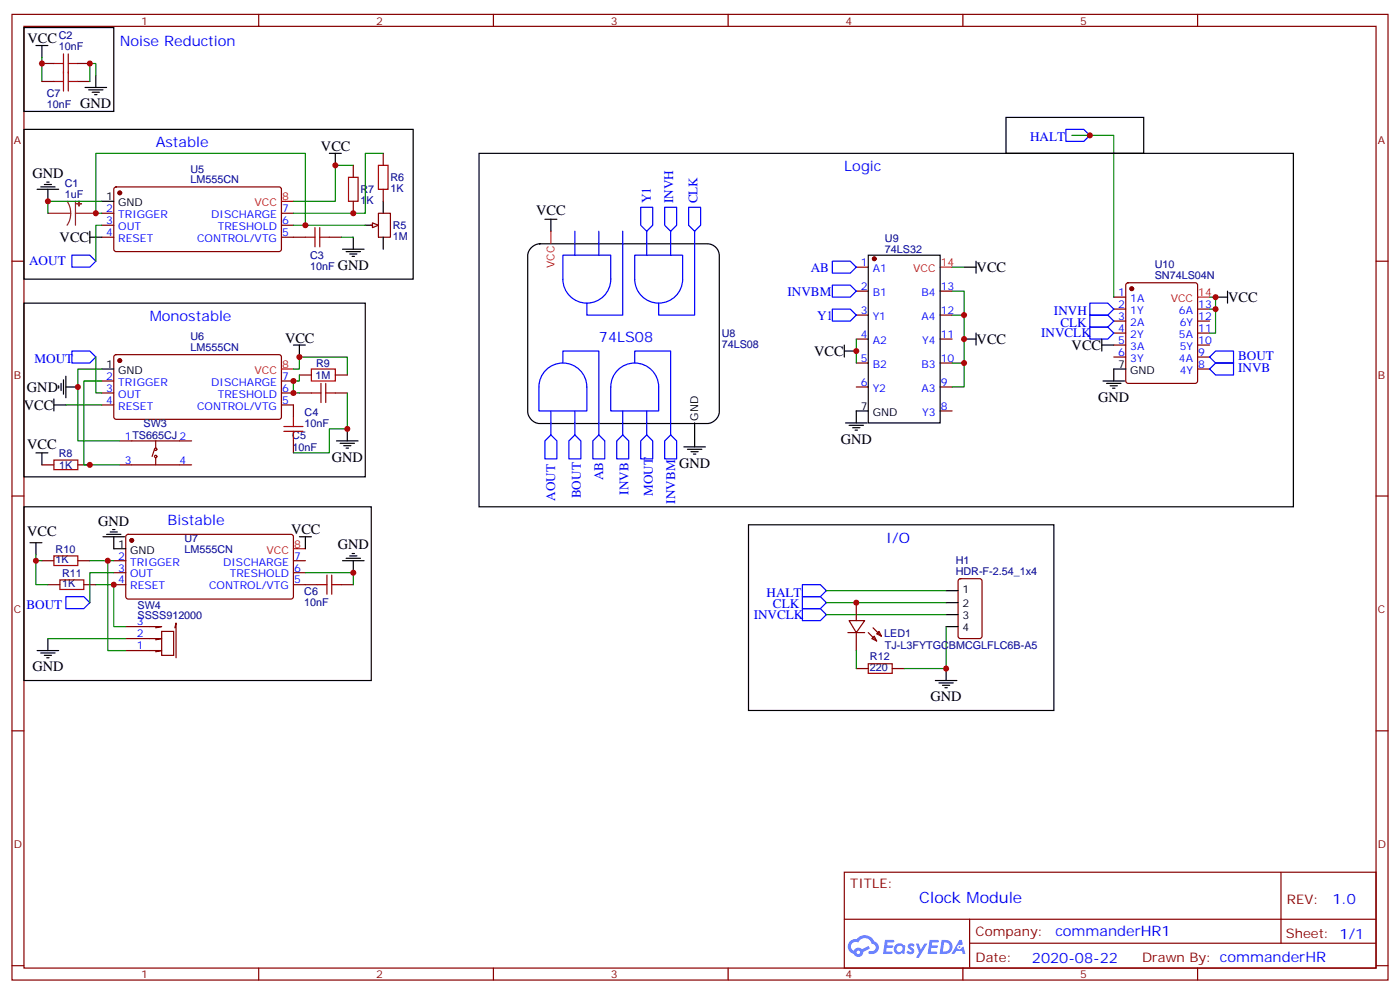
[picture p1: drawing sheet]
<svg xmlns="http://www.w3.org/2000/svg" width="412mm" height="292mm" viewBox="0 0 412 292" stroke-linecap="round" stroke-linejoin="round" font-family="sans-serif">
<g fill="none" stroke="#870000" stroke-width=".35">
<path d="M3.5 4.2h405.4v284.4h-405.4zM7.1 7.8h398.2v277.2h-398.2zM76.2 4.2v3.6M145.3 4.2v3.6M214.5 4.2v3.6M283.6 4.2v3.6M352.8 4.2v3.6M3.5 76.9h3.6M405.3 76.9h3.6M3.5 146h3.6M405.3 146h3.6M3.5 215.2h3.6"/>
<path d="M405.3 215.2h3.6M248.7 256.8h156.6v28.2h-156.6zM377.3 256.8v20.9M248.7 270.7h156.5M285.6 277.7h119.6M285.6 270.7v14.1M3.5 284.3h3.6M76.2 285v3.6M145.3 285v3.6M214.5 285v3.6M283.6 285v3.6M352.8 285v3.6"/>
<path d="M405.3 284.3h3.6"/>
</g>
<g fill="#5487ff">
<path d="M267.7 278a1.22 1.22 0 0 1 1.7 .3l-.4 .5a.47 .47 0 0 0-.3-.4 .47 .47 0 0 0-.5 .2l.1 .3a1.14 1.14 0 0 1 .8 1.7 1.14 1.14 0 0 1-1.9 0l-.2-.2 .5-.5 .7 .4a.29 .29 0 0 0 .3-.3 .29 .29 0 0 0-.2-.3 1.04 1.04 0 0 1-.6-1.7z"/>
<path d="M260.7 276.8h2.4l.3 .1-.2 .5-1.8 .1-.1 .9h1.5l.3 .3-.3 .4h-1.6l-.2 1.1h1.7l.2 .3-.2 .4h-2.6z"/>
<path d="M273.8 276.8h2.4l.3 .1-.1 .5-1.8 .1-.2 .9h1.6l.3 .3-.4 .4h-1.6l-.1 1.1h1.7l.2 .3-.2 .4h-2.6z"/>
<path d="M282.6 276.8h.7l.3 1.2-.6 .3a.69 .69 0 0 0-1 .3 .69 .69 0 0 0 .4 1 .69 .69 0 0 0 .9-.7l.5-.2 .6 2.2h-.8l-.2-.9h-1.8l-.5 .9h-.8z"/>
<path d="M269.8 277.8h.8l.6 1.9 1.1-1.9h.9l-2.6 4.2h-.8l.9-1.5z"/>
<path d="M277.4 276.8l-.6 4.1h1.3a2.11 2.11 0 0 0 2.5-2.1 2.11 2.11 0 0 0-2.5-2zM278.1 277.5a1.39 1.39 0 0 1 1.7 1.4 1.39 1.39 0 0 1-1.8 1.3h-.3z"/>
<path d="M263.7 278.4a1.54 1.54 0 0 0-.1 2.1 1.54 1.54 0 0 0 2.2 .2l.6 .2 .3-2.3-.2-.2-.4-.1a1.49 1.49 0 0 0-2.4 .1zM264 279.4a.94 .94 0 0 1 1.8 0 .94 .94 0 0 1-1.8 0z"/>
<path d="M250.4 277.1a2.18 2.18 0 0 0 1.1 3.7 1.44 1.44 0 0 0 1.6 1 1.44 1.44 0 0 0 1.2-1.5l2-1-.5-.8-1.9 1a1.47 1.47 0 0 0-2.4 .5 1.39 1.39 0 0 1-.7-2 1.39 1.39 0 0 1 2-.5 2.12 2.12 0 0 1 2.2-1.3 2.12 2.12 0 0 1 1.9 1.7 1.14 1.14 0 0 1 1.1 1.4 1.14 1.14 0 0 1-1.7 .8 .43 .43 0 0 0-.5 .3 .43 .43 0 0 0 .4 .5 1.98 1.98 0 0 0 2.5-1.2 1.98 1.98 0 0 0-1.2-2.5 3.1 3.1 0 0 0-5.3-.7l-.9 .1zM252.3 280.4a.55 .55 0 0 1 1.1 0 .55 .55 0 0 1-1.1 0z"/>
<circle cx="282.6" cy="278.9" r=".26"/>
</g>
<g fill="#870000" stroke="#870000" stroke-width=".35">
<circle cx="35.3" cy="56.8" r=".53"/>
<circle cx="35.3" cy="106.2" r=".53"/>
<circle cx="38.8" cy="159.1" r=".53"/>
</g>
<g fill="none" stroke="#870000" stroke-width=".35">
<path d="M12.3 18.7h3.6M22.9 18.7h3.6M33.7 55.2l.5-.2 48.3 .1 .4 .6-.1 18-.6 .4-48.3-.1-.4-.6v-17.7zM30 62.8h3.5M30 66.3h3.5M30 69.8h3.5M82.9 62.8h3.5M82.9 66.3h3.5M82.9 69.8h7.1M97 69.8h3.5M109 66.3h1.8M111.5 62.8h3.5v7h-3.5z"/>
<path d="M30 112.2h3.5M30 115.7h3.5M30 119.2h3.5M33.7 104.6l.5-.2 48.3 .1 .4 .6-.1 17.9-.6 .5-48.3-.1-.4-.6v-17.7zM82.9 112.2h3.5M82.9 115.7h3.5M82.9 119.2h3.5M37.3 157.5l.4-.2 48.3 .1 .4 .6v18l-.7 .4-48.2-.1-.5-.6v-17.7zM33.5 165.1h3.5M33.5 168.6h3.5M33.5 172.2h3.5M86.4 165.1h3.6"/>
<path d="M86.4 168.6h3.6M86.4 172.2h3.6"/>
</g>
<g fill="none" stroke="#000" stroke-width=".35">
<path d="M7.1 8.1h26.4v24.7h-26.4zM10.6 13.4h3.5M12.3 13.4v3.5M25 25.8h6.4M26.1 26.5h4.2M27.2 27.2h2.1M27.9 27.9h.7M28.2 22.2v3.6M10.9 55.7h6.4M12 55h4.2M13.1 54.3h2.1M13.8 53.6h.7"/>
<path d="M14.1 55.7v3.6M30 59.3h3.5M97 45.2h3.5M98.8 45.2v3.5M112.9 59.3v3.5M100.9 73.4h6.3M102 74.1h4.2M103 74.8h2.1M103.7 75.5h.7M104.1 69.8v3.6M107.6 66.3h3.5M112.9 69.8v3.6"/>
<path d="M30 108.7h3.5M86.4 101.6h3.6M88.2 101.6v3.5M88.2 158h3.5M90 158v3.6M33.5 161.6h3.5"/>
</g>
<path d="M82.9 59.3h3.5M82.9 108.7h3.5M86.4 161.6h3.6" fill="none" stroke="#f00" stroke-width=".35"/>
<path d="M30 59.3h-15.9v3.5M104.1 48.7h-5.3v10.6h-12.4M30 62.8h-1.8v-17.6h61.8v21.1h-3.6M100.5 69.8h3.6" fill="none" stroke="#008700" stroke-width=".35"/>
<path d="M19.8 59.3l.8 1.6 .2 1.9M22.2 59.3v7M14.1 62.8h6.7M20.8 62.8l-.2 1.8-.8 1.7M22.2 62.8h6" fill="none" stroke="#8c2424" stroke-width=".35"/>
<g fill="#8c2424" stroke="#8c2424" stroke-width=".35">
<path d="M23.2 59.3l.1 1.4z"/>
<path d="M22.6 60h1.4z"/>
</g>
<path d="M15.9 18.7h2.8M18.7 15.9v5.6M20.1 18.7h2.8M20.1 15.9v5.6M90 69.8h2.8M92.8 67v5.7M94.2 67v5.7M94.2 69.8h2.8" fill="none" stroke="#a10000" stroke-width=".35"/>
<path d="M109.7 65.6l1.8 .7-1.8 .7z" fill="#f0f0f0" stroke="#870000" stroke-width=".35"/>
<g fill="none" stroke="#008700" stroke-width=".35">
<path d="M12.3 16.9v7.1M28.2 22.2v-3.5h-1.7v5.3M315.7 39.9h12.4v47.6M112.9 45.2h-5.3v17.6h-21.2M30 66.3h-1.8v10.6M90 66.3h17.6M280.5 78.7h3.5M252.2 99.8v7.1M280.5 85.7h3.5v21.2h-3.5M280.5 92.8h3.5M356.3 87.5h1.8v3.5h-1.8M358.1 91v7.1h-1.8"/>
<path d="M19.4 119.2h10.6M28.2 105.1v10.6h1.8M30 108.7h-7.1v21.1h12.4M30 112.2h-5.3v24.7h10.6M86.4 108.7h1.8v-3.6h14.1v5.3M88.2 110.4v1.8h-1.8v3.5h1.8M102.3 115.7v10.6h-5.3v7h-10.6M284 106.9v7h-3.5M10.6 163.3v1.8h1.7M10.6 165.1v7.1h3.5M26.5 165.1h7M28.2 172.2h5.3v12.3h3.5"/>
<path d="M31.7 165.1v26.5h5.3M33.5 168.6h-7v8.8M90 168.6h14.1v3.6M243.4 173.9h35.3M243.4 177.4h35.3M14.1 188h22.9M243.4 181h35.3M252.2 191.6v5.2M278.7 184.5v12.3h-12.4"/>
</g>
<g fill="none" stroke="#a10000" stroke-width=".35">
<path d="M15.9 24h2.8M18.7 21.2v5.6M20.1 21.2v5.6M20.1 24h2.8M102.7 52.2h2.8v7.1h-2.8zM111.5 48.7h2.8v7h-2.8zM91.7 108.7h7.1v3.5h-7.1zM91.7 115.7h2.8M94.5 112.9v5.6M96 115.7h2.8M96 112.9v5.6M15.9 135.5h7v2.8h-7z"/>
<path d="M83.6 125.6h5.7M83.6 127h5.7M86.4 122.8v2.8M86.4 127v2.8M15.9 163.7h7v2.8h-7zM17.6 170.7h7.1v2.9h-7.1zM93.5 172.2h2.8M96.3 169.3v5.7M97.7 172.2h2.8M97.7 169.3v5.7M255.8 195.4h7v2.9h-7z"/>
</g>
<g fill="none" stroke="#870000" stroke-width=".35">
<path d="M12.3 24h3.6M22.9 24h3.6M104.1 48.7v3.5M104.1 59.3v3.5M112.9 45.2v3.5M112.9 55.7v3.6M252.2 78.7h3.6M252.2 85.7h3.6M252.2 92.8h3.6M252.2 99.8h3.6M276.9 85.7h3.6M276.9 92.8h3.6"/>
<path d="M276.9 99.8h3.6M328.1 87.5h3.5M328.1 91h3.5M328.1 94.5h3.5M328.1 98.1h3.5M331.8 83.5l.5-.2h19.8l.5 .2 .2 .5v28.2l-.3 .5-.4 .2h-19.8l-.5-.2-.2-.5v-28.2zM352.8 91h3.5M352.8 94.5h3.5M352.8 98.1h3.5M86.4 119.2v3.6M88.2 115.7h3.5M88.2 110.4h3.5"/>
<path d="M98.8 115.7h3.5M98.8 110.4h3.5M252.2 106.9h3.6M252.2 113.9h3.6M276.9 106.9h3.6M276.9 113.9h3.6M328.1 101.6h3.5M328.1 105.1h3.5M352.8 101.6h3.5M352.8 105.1h3.5M352.8 108.7h3.5M12.3 136.9h3.6"/>
<path d="M22.9 136.9h3.6M35.3 129.8h21.1M35.3 136.9h21.1M45.5 132.3l-.7 2.1M45.9 134.8v2.1M45.9 129.8v2.1M86.4 129.8v3.5M276.9 121h3.6M12.3 165.1h3.6M14.1 172.2h3.5M22.9 165.1h3.6M24.7 172.2h3.5"/>
<path d="M90 172.2h3.5M100.5 172.2h3.6M252.2 177.4v5.3M282.5 170.6l.4-.2h5.7l.6 .4 .1 16.5-.5 .7h-5.9l-.6-.4-.1-16.5zM37 191.6h10.6l-1.7 .3M37 188h10.6l-1.7 .4M37 184.5h10.6l-1.7 .4M47.6 185.9h3.6v7.1h-3.6zM51.5 184.9l.4-1.5v10.3M249.8 186.3h4.9M250.1 182.7h4.6l-2.5 3.6zM252.2 186.3v5.3"/>
<path d="M252.2 196.8h3.6M255.8 186.3l2.4 2.4M256.8 188l.7-.7 .7 1.4zM257.2 184.9l2.4 2.4M258.2 186.6l.7-.7 .7 1.4zM262.8 196.8h3.5"/>
<circle cx="45.9" cy="132.3" r=".35"/>
<circle cx="45.9" cy="134.4" r=".35"/>
</g>
<g fill="none" stroke="#000" stroke-width=".35">
<path d="M7.1 38.1h114.6v44.1h-114.6zM296.3 34.6h40.6v10.6h-40.6zM141.1 45.2h239.9v104h-239.9zM26.5 69.8h3.5M26.5 68.1v3.5M156.6 72.8a3.6 3.6 0 0 1 2.4-1h49.4a3.5 3.5 0 0 1 3.5 3.5v45.9a3.8 3.8 0 0 1-3.5 3.5h-49.4a3.8 3.8 0 0 1-3.6-3.5v-45.9a3.5 3.5 0 0 1 1.2-2.5zM160.5 64.6h3.5M162.3 64.6v3.5M255.8 75.1h21.1v49.4h-21.1zM284 78.7h3.5M287.5 76.9v3.5M7.1 89.3h100.5v51.1h-100.5z"/>
<path d="M284 99.8h3.5M287.5 98.1v3.5M324.6 99.8v3.6M358.1 87.5h3.5M361.6 85.7v3.6M15.9 119.2h3.5M15.9 117.5v3.5M17.3 113.6v.7M18 112.9v2.1M18.7 111.8v4.3M19.4 113.9h3.5M19.4 110.8v6.3"/>
<path d="M248.7 103.4h3.5M248.7 101.6v3.5M324.6 101.6h3.5M324.9 112.2h6.4M326 112.9h4.2M327 113.6h2.1M327.7 114.3h.7M331.6 108.7h-3.5v3.5M10.6 133.3h3.5M12.3 133.3v3.6M99.1 129.8h6.4M100.2 130.5h4.2"/>
<path d="M101.2 131.2h2.2M102 131.9h.7M102.3 126.3v3.5M201.4 131.6h6.4M202.5 132.3h4.2M203.6 133h2.1M204.3 133.7h.7M204.6 124.5v7.1M249.1 124.5h6.3M250.1 125.2h4.3M251.2 125.9h2.1M251.9 126.6h.7"/>
<path d="M255.8 121h-3.6v3.5M7.1 149.2h102.3v51.2h-102.3zM8.8 159.8h3.5M10.6 159.8v3.5M30.3 158h6.4M31.4 157.3h4.2M32.5 156.6h2.1M33.2 155.9h.7M33.5 158v3.6M220.5 154.5h89.9v54.7h-89.9zM100.9 165.1h6.3M102 164.4h4.2"/>
<path d="M103 163.7h2.1M103.7 163h.7M104.1 165.1v3.5M278.7 173.9h3.5M278.7 177.4h3.5M10.9 191.6h6.4M12 192.3h4.2M13.1 193h2.1M13.8 193.7h.7M14.1 188v3.6M278.7 196.8v3.6M278.7 181h3.5"/>
<path d="M278.7 184.5h3.5M275.5 200.4h6.4M276.6 201.1h4.2M277.6 201.8h2.2M278.3 202.5h.7"/>
</g>
<g fill="none" stroke="#00f" stroke-width=".35">
<path d="M314 38.1h5.3l1.7 1.8-1.7 1.7h-5.3zM21.2 75.1h5.3l1.7 1.8-1.7 1.8h-5.3zM165.8 75.1h14.1v7.1a7.1 7.1 0 0 1-7 7.1 7.1 7.1 0 0 1-7.1-7.1zM169.3 68.1v7M176.4 68.1v7M183.4 68.1v24.7h-10.5v-3.5M187 75.1h14.1v7.1a7.1 7.1 0 0 1-7.1 7.1 7.1 7.1 0 0 1-7-7.1zM188.7 61h3.6v5.3l-1.8 1.8-1.8-1.8zM190.5 68.1v7M195.8 61h3.5v5.3l-1.7 1.8-1.8-1.8zM197.6 68.1v7M202.8 61h3.6v5.3l-1.8 1.8-1.8-1.8z"/>
<path d="M204.6 68.1v24.7h-10.6v-3.5M245.2 76.9h5.3l1.7 1.8-1.7 1.7h-5.3zM245.2 84h5.3l1.7 1.7-1.7 1.8h-5.3zM245.2 91h5.3l1.7 1.8-1.7 1.7h-5.3zM321 89.3h5.3l1.8 1.7-1.8 1.8h-5.3zM321 92.8h5.3l1.8 1.7-1.8 1.8h-5.3zM321 96.3h5.3l1.8 1.8-1.8 1.7h-5.3zM21.2 103.4h5.3l1.7 1.7-1.7 1.8h-5.3zM160.5 109.3a7.1 7.1 0 0 1 7.8-2 7.1 7.1 0 0 1 4.6 6.6v7.1h-14.2v-7.1a7 7 0 0 1 1.8-4.6zM165.8 106.9v-3.5h10.6v24.7M181.6 109.3a7.1 7.1 0 0 1 7.8-2 7.1 7.1 0 0 1 4.6 6.6v7.1h-14.1v-7.1a7 7 0 0 1 1.7-4.6zM187 106.9v-3.5h10.6v24.7"/>
<path d="M356.3 105.1l1.8-1.7h5.3v3.5h-5.3zM358.1 106.9h5.3v3.5h-5.3l-1.8-1.7zM162.3 128.1l1.7 1.7v5.3h-3.5v-5.3zM162.3 121v7.1M169.3 128.1l1.8 1.7v5.3h-3.5v-5.3zM169.3 121v7.1M176.4 128.1l1.8 1.7v5.3h-3.6v-5.3zM183.4 128.1l1.8 1.7v5.3h-3.5v-5.3zM183.4 121v7.1M190.5 128.1l1.8 1.7v5.3h-3.6v-5.3zM190.5 121v7.1M197.6 128.1l1.7 1.7v5.3h-3.5v-5.3z"/>
<path d="M19.4 175.7h5.3l1.8 1.7-1.8 1.8h-5.3zM236.4 179.2h5.3l1.7 1.8-1.7 1.7h-5.3zM236.4 172.2h5.3l1.7 1.7-1.7 1.8h-5.3zM236.4 175.7h5.3l1.7 1.7-1.7 1.8h-5.3z"/>
</g>
<path d="M162.3 68.1v3.5M276.9 78.7h3.6M352.8 87.5h3.5" fill="none" stroke="#f00" stroke-width=".35"/>
<g fill="#870000" stroke="#870000" stroke-width=".35">
<circle cx="257.5" cy="76.2" r=".53"/>
<circle cx="333.4" cy="85" r=".53"/>
</g>
<g fill="#c00">
<circle cx="28.2" cy="62.8" r=".88"/>
<circle cx="14.1" cy="59.3" r=".88"/>
<circle cx="90" cy="66.3" r=".88"/>
<circle cx="98.8" cy="48.7" r=".88"/>
<circle cx="104.1" cy="62.8" r=".88"/>
<circle cx="86.4" cy="115.7" r=".88"/>
<circle cx="86.4" cy="112.2" r=".88"/>
<circle cx="88.2" cy="105.1" r=".88"/>
<circle cx="102.3" cy="126.3" r=".88"/>
<circle cx="22.9" cy="113.9" r=".88"/>
<circle cx="26.5" cy="136.9" r=".88"/>
<circle cx="104.1" cy="168.6" r=".88"/>
<circle cx="31.8" cy="165.1" r=".88"/>
<circle cx="33.5" cy="172.2" r=".88"/>
<circle cx="10.6" cy="165.1" r=".88"/>
<circle cx="12.3" cy="18.7" r=".88"/>
<circle cx="26.5" cy="18.7" r=".88"/>
<circle cx="252.2" cy="177.4" r=".88"/>
<circle cx="278.7" cy="196.8" r=".88"/>
<circle cx="252.2" cy="103.4" r=".88"/>
<circle cx="284" cy="92.8" r=".88"/>
<circle cx="284" cy="99.8" r=".88"/>
<circle cx="284" cy="106.9" r=".88"/>
<circle cx="358.1" cy="87.5" r=".88"/>
<circle cx="358.1" cy="91" r=".88"/>
<circle cx="321" cy="39.9" r=".88"/>
</g>
<text font-size="4.6" fill="#00f" x="270.8" y="265.8">Clock Module</text>
<g font-size="4.2">
<text x="8.1" y="12.7">VCC</text>
<text x="23.6" y="31.9">GND</text>
<text x="94.5" y="44.4">VCC</text>
<text x="9.5" y="52.4">GND</text>
<text x="157.9" y="63.3">VCC</text>
<text x="17.6" y="71.3">VCC</text>
<text x="99.5" y="79.5">GND</text>
<text x="287.7" y="80">VCC</text>
<text x="361.8" y="88.9">VCC</text>
<text x="84" y="100.9">VCC</text>
<text x="287.7" y="101.3">VCC</text>
<text x="239.8" y="104.7">VCC</text>
<text x="315.7" y="103">VCC</text>
<text x="7.9" y="115.4">GND</text>
<text x="323.5" y="118.3">GND</text>
<text x="7" y="120.7">VCC</text>
<text x="247.6" y="130.6">GND</text>
<text x="8" y="132.2">VCC</text>
<text x="97.7" y="135.9">GND</text>
<text x="200" y="137.7">GND</text>
<text x="28.9" y="154.8">GND</text>
<text x="8" y="157.7">VCC</text>
<text x="85.7" y="157.3">VCC</text>
<text x="99.5" y="161.7">GND</text>
<text x="9.5" y="197.6">GND</text>
<text x="274.1" y="206.5">GND</text>
</g>
<g font-size="4.2" fill="#00f">
<text x="35.3" y="13.4">Noise Reduction</text>
<text x="45.9" y="43.4">Astable</text>
<text x="248.7" y="50.4">Logic</text>
<text x="44.1" y="94.5">Monostable</text>
<text x="176.4" y="100.7">74LS08</text>
<text x="49.4" y="154.5">Bistable</text>
<text x="261.1" y="159.8">I/O</text>
<text x="392.5" y="266.1">1.0</text>
<text x="310.9" y="275.6">commanderHR1</text>
<text x="304" y="283.4">2020-08-22</text>
</g>
<g font-size="3.9" fill="#00f">
<text x="303.4" y="41.6">HALT</text>
<text x="191.7" y="59.8" transform="rotate(-90 191.7 59.8)">Y1</text>
<text x="198.3" y="59.9" transform="rotate(-90 198.3 59.9)">INVH</text>
<text x="205.4" y="59.9" transform="rotate(-90 205.4 59.9)">CLK</text>
<text x="8.6" y="78.1">AOUT</text>
<text x="238.8" y="80">AB</text>
<text x="232" y="87">INVBM</text>
<text x="240.7" y="94.1">Y1</text>
<text x="310.5" y="92.8">INVH</text>
<text x="306.7" y="99.3">INVCLK</text>
<text x="312.3" y="96.2">CLK</text>
<text x="10.2" y="106.9">MOUT</text>
<text x="364.7" y="106">BOUT</text>
<text x="364.7" y="109.5">INVB</text>
<text x="177.7" y="141.5" transform="rotate(-90 177.7 141.5)">AB</text>
<text x="163.5" y="147.4" transform="rotate(-90 163.5 147.4)">AOUT</text>
<text x="171.1" y="146.7" transform="rotate(-90 171.1 146.7)">BOUT</text>
<text x="185.1" y="145.7" transform="rotate(-90 185.1 145.7)">INVB</text>
<text x="192.3" y="146.1" transform="rotate(-90 192.3 146.1)">MOUT</text>
<text x="198.9" y="148.3" transform="rotate(-90 198.9 148.3)">INVBM</text>
<text x="7.8" y="179.2">BOUT</text>
<text x="225.8" y="175.7">HALT</text>
<text x="227.7" y="179.1">CLK</text>
<text x="222" y="182.2">INVCLK</text>
</g>
<g font-size="3.9" fill="#800">
<text x="250.5" y="261.4">TITLE:</text>
<text x="379.1" y="266.1">REV:</text>
<text x="287.4" y="275.6">Company:</text>
<text x="378.7" y="276.2">Sheet: 1/1</text>
<text x="287.4" y="283.3">Date:</text>
<text x="336.4" y="283.4">Drawn By: commanderHR</text>
</g>
<g font-size="3.2" fill="#000080">
<text x="17.3" y="11.6">C2</text>
<text x="17.3" y="14.8">10nF</text>
<text x="13.8" y="28.7">C7</text>
<text x="13.8" y="31.8">10nF</text>
<text x="56.1" y="54">LM555CN</text>
<text x="56.1" y="50.8">U5</text>
<text x="115" y="53.4">R6</text>
<text x="19.1" y="58.2">1uF</text>
<text x="19.1" y="55">C1</text>
<text x="106.2" y="56.9">R7</text>
<text x="115" y="56.6">1K</text>
<text x="106.2" y="60.1">1K</text>
<text x="115.7" y="70.7">1M</text>
<text x="115.7" y="67.5">R5</text>
<text x="260.7" y="71.3">U9</text>
<text x="91.4" y="76.3">C3</text>
<text x="260.7" y="74.5">74LS32</text>
<text x="91.4" y="79.5">10nF</text>
<text x="340.2" y="82.2">SN74LS04N</text>
<text x="340.2" y="79">U10</text>
<text x="56.1" y="100.2">U6</text>
<text x="212.6" y="99.3">U8</text>
<text x="56.1" y="103.4">LM555CN</text>
<text x="212.6" y="102.5">74LS08</text>
<text x="93" y="111.6">1M</text>
<text x="93.1" y="108">R9</text>
<text x="42.3" y="125.7">SW3</text>
<text x="89.7" y="125.6">10nF</text>
<text x="89.7" y="122.4">C4</text>
<text x="86.1" y="129.2">C5</text>
<text x="17.3" y="134.5">R8</text>
<text x="86.2" y="132.7">10nF</text>
<text x="17.4" y="138">1K</text>
<text x="54.3" y="159.5">U7</text>
<text x="16.4" y="165.9">1K</text>
<text x="16.4" y="162.7">R10</text>
<text x="54.3" y="162.7">LM555CN</text>
<text x="281.5" y="166.1">H1</text>
<text x="18.3" y="172.9">1K</text>
<text x="18.3" y="169.8">R11</text>
<text x="281.5" y="169.3">HDR-F-2.54_1x4</text>
<text x="40.5" y="179.2">SW4</text>
<text x="89.6" y="178.3">10nF</text>
<text x="89.6" y="175.1">C6</text>
<text x="40.5" y="182.4">SSSS912000</text>
<text x="260.5" y="187.4">LED1</text>
<text x="260.7" y="191">TJ-L3FYTGCBMCGLFLC6B-A5</text>
<text x="256.3" y="197.7">220</text>
<text x="256.3" y="194.5">R12</text>
</g>
<g font-size="3.2" fill="#800">
<text x="41.6" y="7.2">1</text>
<text x="110.8" y="7.2">2</text>
<text x="179.9" y="7.2">3</text>
<text x="249.1" y="7.2">4</text>
<text x="318.2" y="7.2">5</text>
<text x="4.1" y="42.3">A</text>
<text x="405.9" y="42.3">A</text>
<text x="4.1" y="111.5">B</text>
<text x="405.9" y="111.5">B</text>
<text x="4.1" y="180.6">C</text>
<text x="405.9" y="180.6">C</text>
<text x="4.1" y="249.8">D</text>
<text x="405.9" y="249.8">D</text>
<text x="41.6" y="288">1</text>
<text x="110.8" y="288">2</text>
<text x="179.9" y="288">3</text>
<text x="249.1" y="288">4</text>
<text x="318.2" y="288">5</text>
</g>
<g font-size="3.2">
<text x="31.3" y="58.9">1</text>
<text x="34.8" y="60.7">GND</text>
<text x="31.3" y="108.3">1</text>
<text x="34.8" y="110.1">GND</text>
<text x="329.4" y="108.3">7</text>
<text x="332.9" y="110.1">GND</text>
<text x="205.7" y="123.8" transform="rotate(-90 205.7 123.8)">GND</text>
<text x="253.6" y="120.6">7</text>
<text x="257.1" y="122.4">GND</text>
<text x="34.8" y="161.2">1</text>
<text x="38.3" y="163">GND</text>
<text x="283.5" y="174.6">1</text>
<text x="283.5" y="178.9">2</text>
<text x="283.5" y="182.4">3</text>
<text x="283.5" y="185.9">4</text>
</g>
<g font-size="3.2" fill="#f00">
<text x="83.1" y="58.9">8</text>
<text x="75" y="60.7">VCC</text>
<text x="163.3" y="78.9" transform="rotate(-90 163.3 78.9)">VCC</text>
<text x="269" y="80.1">VCC</text>
<text x="277.1" y="78.3">14</text>
<text x="344.9" y="88.9">VCC</text>
<text x="353" y="87.1">14</text>
<text x="75" y="110.1">VCC</text>
<text x="83.1" y="108.3">8</text>
<text x="86.6" y="161.2">8</text>
<text x="78.5" y="163">VCC</text>
</g>
<g font-size="3.2" fill="#00f">
<text x="31.3" y="62.4">2</text>
<text x="31.3" y="66">3</text>
<text x="34.8" y="64.2">TRIGGER</text>
<text x="62.2" y="64.2">DISCHARGE</text>
<text x="83.1" y="66">6</text>
<text x="83.1" y="62.4">7</text>
<text x="31.3" y="69.5">4</text>
<text x="34.8" y="67.7">OUT</text>
<text x="34.8" y="71.3">RESET</text>
<text x="58.1" y="71.3">CONTROL/VTG</text>
<text x="64.2" y="67.7">TRESHOLD</text>
<text x="83.1" y="69.5">5</text>
<text x="253.6" y="78.3">1</text>
<text x="257.1" y="80.1">A1</text>
<text x="253.6" y="85.4">2</text>
<text x="257.1" y="87.1">B1</text>
<text x="271.4" y="87.1">B4</text>
<text x="277.1" y="85.4">13</text>
<text x="329.4" y="87.1">1</text>
<text x="332.9" y="88.9">1A</text>
<text x="253.6" y="92.4">3</text>
<text x="257.1" y="94.2">Y1</text>
<text x="271.4" y="94.2">A4</text>
<text x="277.1" y="92.4">12</text>
<text x="329.4" y="90.7">2</text>
<text x="329.4" y="94.2">3</text>
<text x="332.9" y="92.4">1Y</text>
<text x="332.9" y="96">2A</text>
<text x="347.3" y="92.4">6A</text>
<text x="347.5" y="96">6Y</text>
<text x="353" y="94.2">12</text>
<text x="353" y="90.7">13</text>
<text x="253.6" y="99.5">4</text>
<text x="257.1" y="101.2">A2</text>
<text x="271.7" y="101.2">Y4</text>
<text x="277.1" y="99.5">11</text>
<text x="329.4" y="97.7">4</text>
<text x="329.4" y="101.2">5</text>
<text x="332.9" y="99.5">2Y</text>
<text x="347.3" y="99.5">5A</text>
<text x="353" y="101.2">10</text>
<text x="353" y="97.7">11</text>
<text x="253.6" y="106.5">5</text>
<text x="277.1" y="106.5">10</text>
<text x="329.4" y="104.8">6</text>
<text x="332.9" y="103">3A</text>
<text x="332.9" y="106.5">3Y</text>
<text x="347.3" y="106.5">4A</text>
<text x="347.5" y="103">5Y</text>
<text x="353" y="104.8">9</text>
<text x="31.3" y="111.8">2</text>
<text x="34.8" y="113.6">TRIGGER</text>
<text x="62.2" y="113.6">DISCHARGE</text>
<text x="83.1" y="111.8">7</text>
<text x="253.6" y="113.6">6</text>
<text x="257.1" y="108.3">B2</text>
<text x="271.4" y="108.3">B3</text>
<text x="277.1" y="113.6">9</text>
<text x="347.5" y="110.1">4Y</text>
<text x="353" y="108.3">8</text>
<text x="31.3" y="115.4">3</text>
<text x="31.3" y="118.9">4</text>
<text x="34.8" y="117.1">OUT</text>
<text x="64.2" y="117.1">TRESHOLD</text>
<text x="83.1" y="118.9">5</text>
<text x="83.1" y="115.4">6</text>
<text x="257.1" y="115.4">Y2</text>
<text x="271.4" y="115.4">A3</text>
<text x="34.8" y="120.6">RESET</text>
<text x="58.1" y="120.6">CONTROL/VTG</text>
<text x="271.7" y="122.4">Y3</text>
<text x="277.1" y="120.6">8</text>
<text x="36.8" y="129.5">1TS665CJ 2</text>
<text x="36.8" y="136.5">3</text>
<text x="52.9" y="136.5">4</text>
<text x="34.8" y="164.7">2</text>
<text x="38.3" y="166.5">TRIGGER</text>
<text x="65.7" y="166.5">DISCHARGE</text>
<text x="86.6" y="164.7">7</text>
<text x="34.8" y="168.3">3</text>
<text x="34.8" y="171.8">4</text>
<text x="38.3" y="170">OUT</text>
<text x="38.3" y="173.6">RESET</text>
<text x="61.6" y="173.6">CONTROL/VTG</text>
<text x="67.7" y="170">TRESHOLD</text>
<text x="86.6" y="171.8">5</text>
<text x="86.6" y="168.3">6</text>
<text x="40.3" y="184.1">3</text>
<text x="40.3" y="191.2">1</text>
<text x="40.3" y="187.7">2</text>
</g>
</svg>
